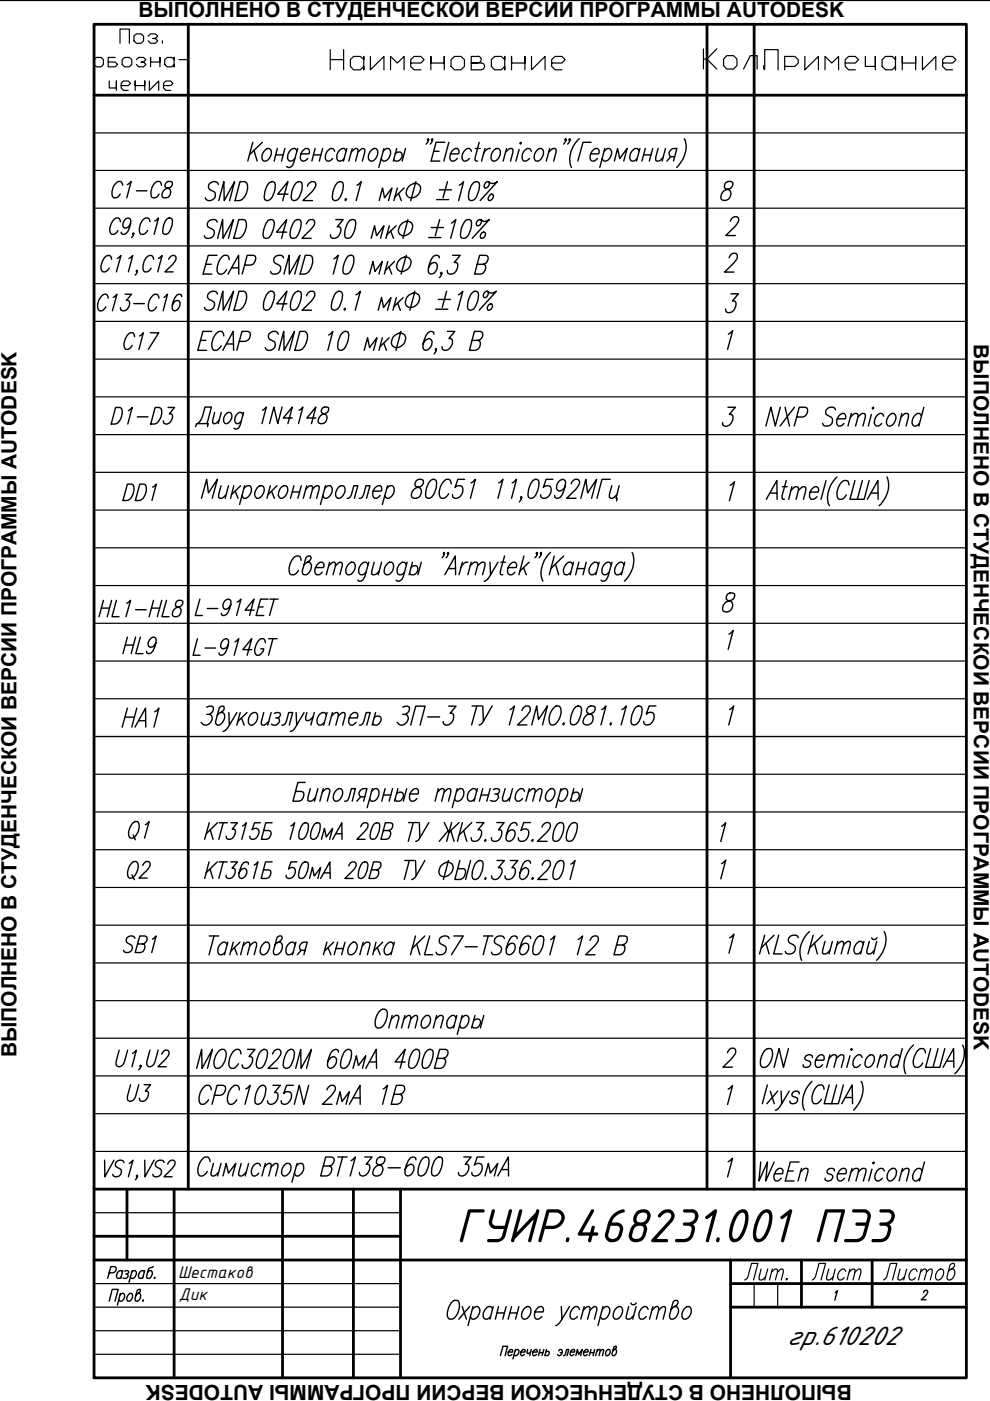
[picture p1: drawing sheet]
<svg xmlns="http://www.w3.org/2000/svg" width="210mm" height="297mm" viewBox="0 0 210 297" stroke-linecap="round" stroke-linejoin="round" font-family="sans-serif">
<!-- layer: 0 -->
<path d="M0 .1h209.9M39.9 7v31M149.9 7v31M159.9 7v31M19.9 292.1h.1" fill="none" stroke="#000" stroke-width=".25"/>
<g fill="none" stroke="#000" stroke-width=".59">
<path d="M19.9 5.2h185v286.9h-185zM39.9 5.2v246.9M149.9 5.2v246.9M159.9 5.2v246.9M19.9 20.2h185M19.9 252.1h185M26.9 252.1v15.1M36.9 252.1v40M59.9 252.1v40M74.9 252.1v40M84.9 252.1v40M19.9 267.2h185"/>
<path d="M19.9 262.1h65M154.9 267.2v24.9M154.9 277.1h50M154.9 272.1h50M169.9 267.2v9.9M184.9 267.2v9.9"/>
</g>
<!-- layer: Title -->
<g fill="none" stroke="#000" stroke-width=".25">
<path d="M19.9 12.6l.5-.4h1l.5 .4v1.1l-.5 .5h-1l-.5-.5zM23.2 17.2v1.5h1.5v-1.5v2M24.4 12.2h-1.5v2h1.5l.5-.5-.5-.5h-1.5M25.4 9.2v-3h2v3M25.7 18.1h1.5l.5-.4-.5-.5h-1l-.5 .5v1l.5 .5h1M25.9 12.6l.5-.4h1l.5 .4v1.1l-.5 .5h-1l-.5-.5zM28.4 7.6l.5-.4h1l.5 .4v1.1l-.5 .5h-1l-.5-.5zM28.7 19.2v-2v.9h2v-.9v2M28.9 12.6l.5-.4h1l.5 .4-.5 .6h-.5h.5l.5 .5-.5 .5h-1l-.5-.5M31.4 7.6l.5-.4h1l.5 .4-.5 .6h-.5h.5l.5 .5-.5 .5h-1l-.5-.5M31.7 17.2v2l2-2v2M31.9 14.2v-2v1h2v-1v2"/>
<path d="M34.4 8.7v.5M34.7 18.1h1.5l.5-.4-.5-.5h-1l-.5 .5v1l.5 .5h1M34.9 12.6l.5-.4h1l.5 .4v-.4v2v-.5l-.5 .5h-1l-.5-.5zM37.9 12.6h2M19.9 28.2h185M19.9 36.1h185M19.9 44.1h185M19.9 52.1h185M19.9 60.1h185M19.9 68.1h185M19.9 76.1h185M19.9 84.1h185"/>
<path d="M19.9 92.1h185M19.9 100.1h185M19.9 108.1h185M19.9 116.1h185M19.9 124.1h185M19.9 132.2h185M19.9 140.2h185M19.9 148.2h185M204.9 156.2h-185h185M19.9 164.2h185M19.9 172.2h185M19.9 180.2h185"/>
<path d="M19.9 188.2h185M19.9 196.2h185M19.9 204.2h185M19.9 212.2h185M19.9 220.1h185M19.9 228.1h185M19.9 236.1h185M19.9 257.1h65M19.9 244.1h185M19.9 272.1h65M19.9 277.1h65M159.9 272.1v5"/>
<path d="M164.9 272.1v5M19.9 282.1h65M19.9 287.1h65"/>
</g>
<g fill="none" stroke="#000" stroke-width=".3">
<path d="M46.3 39.1a1.1 1.1 0 0 0-1.4-.5 1.1 1.1 0 0 0-.6 1.4l1 .6a1.14 1.14 0 0 1-.1 1.8 1.14 1.14 0 0 1-1.7-.5M50.9 38.5h1a1.26 1.26 0 0 1 .6 1.5 2.4 2.4 0 0 1-2.7 2.5zM53.6 30.2l-1.1 3.9M53.8 31.9l.7 2.2M55.6 30.2l-2.7 2.6M56.3 31.7l.4-.2h.4a1.64 1.64 0 0 1-.7 2.6h-.4a1.58 1.58 0 0 1 .3-2.4zM57.1 38.7l.5-.2 .7 .2a4 4 0 0 1-1 3.6l-.5 .2-.7-.2a4.4 4.4 0 0 1 1-3.6zM58.5 32.8h1.5M58.8 31.5l-.7 2.6M60.4 31.5l-.7 2.6M62.8 38.7l.5-.2 .7 .2a4 4 0 0 1-1 3.6l-.5 .2-.7-.2a4.4 4.4 0 0 1 1-3.6zM62.9 32.1l-.4-.6a1.71 1.71 0 0 0-1.3 2.5l.2 .1h.4l.7-.5"/>
<path d="M63.1 31.5l-.8 3a1.15 1.15 0 0 1-1.3 1l-.2-.2M63.8 32.6h1.7a.71 .71 0 0 0-.1-.9 .71 .71 0 0 0-.9 0 1.85 1.85 0 0 0-.6 2.3l.2 .1h.4l.8-.5M65.2 39.5a1.09 1.09 0 0 1 1.6-.8 1.11 1.11 0 0 1-.2 1.3l-2.4 2.5h2.1M66.5 32.8h1.5M66.8 31.5l-.7 2.6M68.4 31.5l-.7 2.6M71 32.1l-.5-.6a1.71 1.71 0 0 0-1.3 2.5l.2 .1h.4l.7-.5M71.5 38.7l.5-.2 .7 .2a4.4 4.4 0 0 1-1 3.6l-.5 .2-.6-.2a4.4 4.4 0 0 1 .9-3.6zM73.4 32.1l-.4-.6a1.6 1.6 0 0 0-1.4 1 1.6 1.6 0 0 0 .2 1.6h.5l.7-.5M73.5 31.5l-.7 2.6M74.5 32.2l.9-.7h.3l.2 .2v.5l-.5 1.9M74.7 31.5l-.7 2.6"/>
<path d="M75.7 39.3l.9-.8-1.1 4M75.9 32.2l.9-.7 .5 .2v.5l-.5 1.9M78.9 31.7l.3-.2h.5a1.64 1.64 0 0 1-.7 2.6h-.5a1.58 1.58 0 0 1 .4-2.4zM81.2 32.1l.8-.6h.4a1.64 1.64 0 0 1-.7 2.6h-.5l-.4-.5M81.4 31.5l-1.1 4M83.8 32.6a.8 .8 0 0 1 1.1-.4 .8 .8 0 0 1 .3 1.2 .95 .95 0 0 1-.7 .7 .95 .95 0 0 1-1-.3M84.1 31.5l-.7 2.6M84.2 39.9l-.7 2.6M85.7 39.9l-2 1.9M86 31.5l-.7 2.6M87 39.3a1.27 1.27 0 0 1 1.3-.4 1.27 1.27 0 0 1 .9 1.1 1.94 1.94 0 0 1-2.6 1.8l-.2-.2a1.6 1.6 0 0 1 .6-2.3zM88.2 38.5l-1.1 4"/>
<path d="M90.9 29.6l-.2 .2-.1-.2 .2-.2a1 1 0 0 1-.5 1.2M91.7 29.6l-.1 .2-.1-.2 .2-.2a1.05 1.05 0 0 1-.5 1.2M91.9 32.1h1.2M94.3 30.2h-1.8l-1.1 3.9h1.9M94.9 38.5l-1 3.4M95.2 30.2l-1.1 3.9M95.5 32.6h1.7a.71 .71 0 0 0 0-.9 .71 .71 0 0 0-1 0 1.85 1.85 0 0 0-.6 2.3l.2 .1h.4l.8-.5M97.4 39.3l.9-.8-1.1 4M99.9 32.1l-.4-.6a1.71 1.71 0 0 0-1.3 2.5l.2 .1h.4l.7-.5M100.4 38.7l.5-.2 .7 .2a4.4 4.4 0 0 1-1 3.6l-.5 .2-.7-.2a4 4 0 0 1 1-3.6zM100.8 31.5h1M101.6 30.2l-.8 3.2-.1 .6 .6 .1"/>
<path d="M102.8 31.5l-.7 2.6M103.6 38.5a.89 .89 0 0 1-.8 1.4 .85 .85 0 0 1 .2-1.2 .85 .85 0 0 1 1.2 .2h.4l.9-.4-3.7 4M104 31.5a1.56 1.56 0 0 0-1.5 1.1M104.9 31.7l.3-.2h.5a1.64 1.64 0 0 1-.8 2.6h-.4a1.1 1.1 0 0 1-.3-1.5zM107.2 32.2l.9-.7h.4l.3 .2v.5l-.6 1.9M107.4 31.5l-.7 2.6M110.1 31.7l-.7 2.4M110.3 30.3l.1-.1 .1 .1-.1 .3zM112.6 32.1l-.4-.6a1.63 1.63 0 0 0-1.1 2.6h.4l.8-.5M114 31.7l.4-.2h.4a1.64 1.64 0 0 1-.7 2.6h-.4a1.1 1.1 0 0 1-.3-1.5zM116.3 32.2l1-.7h.4l.2 .2v.5l-.5 1.9M116.5 31.5l-.7 2.6"/>
<path d="M120.1 29.6l-.3 .2v-.2l.1-.2a1.05 1.05 0 0 1-.4 1.2M120.9 29.6l-.2 .2-.1-.2 .2-.2a1.19 1.19 0 0 1-.4 1.2M122.8 29.4a5.6 5.6 0 0 0-1.6 6.1M125.2 32.6h1.7a.71 .71 0 0 0 .1-.8 .71 .71 0 0 0-.8-.3 1.88 1.88 0 0 0-.9 2.5l.2 .1h.4l.8-.5M125.3 30.2h-1.7l-1.1 3.9M128.1 32.1l.7-.6h.4a1.64 1.64 0 0 1-.7 2.6h-.4l-.4-.5M128.2 31.5l-1 4M130.3 34.1l.6-2.6 .5 2.1 1.6-2.1-.8 2.6M135.5 32.1l-.4-.6a1.73 1.73 0 0 0-1.4 2.5l.2 .1h.5l.7-.5M135.7 31.5l-.7 2.6M136.4 32.8h1.6M136.8 31.5l-.7 2.6"/>
<path d="M138.4 31.5l-.7 2.6M139.5 31.5l-.5 1.9v.6l.2 .1h.5l.9-.7M141.1 31.5l-.7 2.6M142.2 33.2l-.8 .9M143 33.2h-.8a1 1 0 0 1-.3-1 1 1 0 0 1 .8-.7h.8l-.7 2.6M145.1 29.4a5.4 5.4 0 0 1-1.6 6.1M153.9 38.7a.87 .87 0 0 0-.1 1.3 1.28 1.28 0 0 1 1.2 1.5 1.28 1.28 0 0 1-1.7 1l-.3-.2a1.6 1.6 0 0 1 1.1-2.1 1.27 1.27 0 0 0 1.3-1.5l-.4-.2h-.6zM23.7 55l-.2-.7a.98 .98 0 0 0-1.6 .7 1.96 1.96 0 0 0-.1 2.6 1.29 1.29 0 0 0 1.4-.8M24.8 54.8l.9-.6-1 3.4M25.5 47l-.2-.6-.2-.2a1.7 1.7 0 0 0-1.6 1.3 1.74 1.74 0 0 0 .2 2.2 1.29 1.29 0 0 0 1.3-.8M27.3 54.8l.9-.6-1 3.4M27.7 47.4a1.04 1.04 0 0 1-1.5 .8 1.39 1.39 0 0 1 1.1-2l.3 .2a3.1 3.1 0 0 1-1.3 3.3l-.6-.2v-.3"/>
<path d="M28.4 49.5l-.2 .2-.1-.2 .2-.1a.87 .87 0 0 1-.4 1M29.1 57.5l-.1 .1-.1-.1 .1-.2a.9 .9 0 0 1-.3 1M31.8 47l-.2-.6-.2-.2a1.97 1.97 0 0 0-1.9 2.2 1.25 1.25 0 0 0 .4 1.3 1.3 1.3 0 0 0 1.4-.8M32.6 55l-.1-.4-.4-.4a1.97 1.97 0 0 0-1.8 2.1 1.25 1.25 0 0 0 .4 1.3 1.3 1.3 0 0 0 1.3-.8M32.8 46.8l.8-.6-.9 3.5M33.6 54.8l.8-.6-1 3.4M35.4 46.4l.5-.2 .5 .2a3.5 3.5 0 0 1-.8 3.1l-.4 .2-.6-.2a3.8 3.8 0 0 1 .8-3.1zM35.8 55v-.2a.83 .83 0 0 1 .7-.6 .83 .83 0 0 1 .8 .3 1.56 1.56 0 0 1-.6 1.5l-1.7 1.6h1.7M43.6 56h1.2M46 54.1h-1.8l-1.1 4h1.8M46.1 47.1l-.2-.4a1.18 1.18 0 0 0-1.4 0 1.18 1.18 0 0 0-.4 1.4l1 .5a1.13 1.13 0 0 1-.1 1.7 1.13 1.13 0 0 1-1.7-.3M46.1 50.5l1.1-3.9 .1 3.9 2.2-3.9-1.1 3.9"/>
<path d="M46.4 42.5l1.1-4v4l2.2-4-1 4M48.3 58.1l2.3-4v4M48.6 55.1l-.2-.8a1.17 1.17 0 0 0-1.8 .8 3 3 0 0 0-.3 2.8 1.17 1.17 0 0 0 1.7-.7M49.1 56.8h1.5M50.6 46.6h1a1.21 1.21 0 0 1 .6 1.5 2.97 2.97 0 0 1-1.6 2.4h-1zM51.9 56.2h1.2a1.43 1.43 0 0 0 1-1.9l-.4-.2h-1.3l-1 4M56.9 46.7l.5-.1 .6 .1a4.2 4.2 0 0 1-.9 3.7l-.5 .1-.7-.1a4.2 4.2 0 0 1 1-3.7zM60.1 54.7a1.09 1.09 0 0 0-1-.7 1.09 1.09 0 0 0-1 .7 .89 .89 0 0 0 .3 1.1l.7 .4a1.13 1.13 0 0 1-.1 1.7 1.13 1.13 0 0 1-1.6-.3M60.2 58.1l1.1-4v4l2.3-4-1.1 4M60.8 49.2h-2.2l2.2-2.6-1.1 3.9M61 41.2h-2.1l2.1-2.7-1.1 4M62.6 46.7l.5-.1 .6 .1a4.2 4.2 0 0 1-.9 3.7l-.5 .1-.7-.1a4.2 4.2 0 0 1 1-3.7z"/>
<path d="M64.7 54.1h1a1.21 1.21 0 0 1 .6 1.6 2.97 2.97 0 0 1-1.7 2.4h-1zM64.9 47.5l.1-.2a.91 .91 0 0 1 .7-.7 .91 .91 0 0 1 1 .3 1.64 1.64 0 0 1-.8 1.7l-1.9 1.9h2M70.8 54.9l.9-.8-1 4M71.2 46.6h1.6l-1.3 1.5 .7 .1a1.59 1.59 0 0 1-.3 1.7 1.59 1.59 0 0 1-1.7 .5l-.1-.6M73.2 42.3l.1-.2 .1 .2-.2 .2zM73.8 54.3l.5-.2 .6 .2a4.1 4.1 0 0 1-.9 3.6l-.5 .2-.7-.2a4.5 4.5 0 0 1 1-3.6zM74.2 46.7l.4-.1 .7 .1a4.5 4.5 0 0 1-1 3.7l-.5 .1-.6-.1a4.1 4.1 0 0 1 1-3.7zM78.4 58.1l.7-2.7 .4 2.2 1.6-2.2-.8 2.7M78.7 50.5l.7-2.6 .4 2.1 1.6-2.1-.7 2.6M80.4 42.5l.7-2.6 .4 2 1.6-2-.7 2.6M82.2 55.4l-.7 2.7M82.5 56.6l.6 1.5"/>
<path d="M82.5 47.9l-.7 2.6M82.8 49l.6 1.5M83.7 55.4l-2 1.9M84 47.9l-2 1.9M84.5 41l.6 1.5M84.5 55.3a1.47 1.47 0 0 1 2.6 0 1.88 1.88 0 0 1-2.6 2l-.2-.1a1.47 1.47 0 0 1 .2-1.9zM85.3 47.3a1.25 1.25 0 0 1 1.4-.4 1.25 1.25 0 0 1 .8 1.2 1.88 1.88 0 0 1-2.6 1.7l-.2-.2a1.69 1.69 0 0 1 .6-2.3zM86.1 54.1l-1.1 4M86.5 46.6l-1.1 3.9M90.9 50.4h2.6M91.4 48.2h2.6M92.6 42.3h2.5"/>
<path d="M93.1 54.7v-.4l-.4-.2-.8 .2a5.2 5.2 0 0 0-1.1 3.3l.2 .3a1.23 1.23 0 0 0 1.7-1.1l-.2-1a.94 .94 0 0 0-1.4 .4l-.3 .6M93.1 40.2h2.6M93.2 46.6l-.9 3.4M93.7 57.9l-.2 .2-.1-.2 .2-.2a.96 .96 0 0 1-.5 1.2M95.7 47.3l.9-.7-1.1 3.9M96 54.1h1.6l-1.3 1.6h.4l.2 .1a1.57 1.57 0 0 1-.2 1.7 1.57 1.57 0 0 1-1.7 .4l-.2-.6M98.7 46.7l.5-.1 .7 .1a4.1 4.1 0 0 1-1 3.7l-.5 .1-.7-.1a4.5 4.5 0 0 1 1-3.7zM101.2 56h1.3l.4 .2a1.44 1.44 0 0 1-1 1.9h-1.3l1.1-4h1.3a.72 .72 0 0 1 .4 1.2l-.2 .4-.7 .3M101.9 46.6a.89 .89 0 0 1-.8 1.3 .85 .85 0 0 1 0-.9 .85 .85 0 0 1 .8-.4 1.19 1.19 0 0 0 1.9 0l-3.7 3.9M102.2 49.4l.6-.2a.85 .85 0 0 1 0 .9 .85 .85 0 0 1-.8 .4l-.2-.3zM103.8 41.4l.6-.2a.89 .89 0 0 1-.7 1.3l-.2-.4zM154.6 54.6v-.1a1.03 1.03 0 0 1 1.6-.6 1.16 1.16 0 0 1-.2 1.3l-2.4 2.5h2"/>
<path d="M154.9 46.9v-.2a1.09 1.09 0 0 1 1.6-.6 1.1 1.1 0 0 1-.2 1.4l-2.4 2.4h2M42.5 72.2h1.1M44.9 70.3h-1.9l-1 4h1.8M46.1 62.3a1.08 1.08 0 0 0-1.4-.4 1.08 1.08 0 0 0-.5 1.4l.9 .6a1.12 1.12 0 0 1-.1 1.7 1.12 1.12 0 0 1-1.7-.4M46.2 65.8l1-4 .1 4 2.2-4-1 4M47.2 74.3l2.2-4 .1 4M47.5 71.2l-.3-.7a.97 .97 0 0 0-1.5 .4 3.1 3.1 0 0 0-.6 3.2 .97 .97 0 0 0 1.6-.4l.2-.4M48 72.9h1.4M50.7 61.8h1a1.26 1.26 0 0 1 .6 1.5 2.4 2.4 0 0 1-2.7 2.5zM50.7 72.4h1.3a1.37 1.37 0 0 0 1-1.9l-.4-.2h-1.3l-1.1 4M56.9 62l.5-.2 .7 .2a4.4 4.4 0 0 1-1 3.6l-.5 .2-.6-.2a4 4 0 0 1 .9-3.6zM59 70.9a1.1 1.1 0 0 0-1.4-.5 1.1 1.1 0 0 0-.6 1.4l1 .6a1.14 1.14 0 0 1-.1 1.7 1.14 1.14 0 0 1-1.7-.4"/>
<path d="M59.1 74.3l1.1-4v4l2.2-4-1 4M60.8 64.4h-2.1l2.1-2.6-1 4M62.7 62l.4-.2 .7 .2a4.4 4.4 0 0 1-1 3.6l-.5 .2-.6-.2a4 4 0 0 1 1-3.6zM63.6 70.3h1a1.26 1.26 0 0 1 .6 1.5 3 3 0 0 1-1.7 2.5h-1zM65 62.7a1.09 1.09 0 0 1 1.6-.7 1.11 1.11 0 0 1-.2 1.3l-2.3 2.5h1.9M69.7 71l.9-.7-1.1 4M71.3 62l.5-.2 .7 .2a4 4 0 0 1-1 3.6l-.5 .2-.6-.2a4.4 4.4 0 0 1 .9-3.6zM72.7 70.5l.5-.2 .6 .2a4.4 4.4 0 0 1-.9 3.6l-.6 .2-.6-.2a4 4 0 0 1 1-3.6zM72.9 65.6l.3-.2v.2l-.2 .2zM75.5 62.5l.9-.7-1.1 4M77.2 74.3l.7-2.7 .5 2.1 1.5-2.1-.7 2.7M80.2 65.8l.7-2.7 .4 2.1 1.6-2.1-.7 2.7"/>
<path d="M81.1 71.6l-.8 2.7M81.4 72.8l.6 1.5M82.5 71.6l-1.9 1.9M83.4 71.4a1.6 1.6 0 0 1 2.4-.4 1.85 1.85 0 0 1-.3 2.1 1.85 1.85 0 0 1-2.1 .4l-.2-.2a1.64 1.64 0 0 1 .2-1.9zM84 63.1l-.7 2.7M84.3 64.2l.6 1.6M85 70.3l-1.1 4M85.5 63.1l-2 1.9M86.4 62.9a1.6 1.6 0 0 1 2.4-.4 1.87 1.87 0 0 1-.4 2 1.87 1.87 0 0 1-2 .5l-.3-.2a1.64 1.64 0 0 1 .3-1.9zM88 61.8l-1.1 4M92 70.9l-.1-.4-.6-.2a3 3 0 0 0-1.6 2.6v.8l.1 .4 .4 .2a1.59 1.59 0 0 0 1.2-2.3l-.4-.2a1.61 1.61 0 0 0-1.3 1.1M92.4 65.6h2.6"/>
<path d="M92.5 74.1l-.1 .2-.1-.2 .2-.2a1.05 1.05 0 0 1-.5 1.1M92.9 63.5h2.6M94.7 61.8l-.9 3.4M94.9 70.3h1.5l-1.2 1.5h.4l.2 .2a1.78 1.78 0 0 1-1.6 2.3l-.3-.2-.2-.6M97.2 62.5l.9-.7-1.1 4M100.1 72.2h1.2l.4 .2a1.37 1.37 0 0 1-.9 1.9h-1.3l1.1-4h1.3a1.02 1.02 0 0 1 .4 1.1 1.02 1.02 0 0 1-1 .8M100.2 62l.5-.2 .6 .2a4.4 4.4 0 0 1-.9 3.6l-.5 .2-.7-.2a4.4 4.4 0 0 1 1-3.6zM103.4 61.8a.89 .89 0 0 1-.8 1.3 .89 .89 0 0 1 .8-1.3 1.25 1.25 0 0 0 1.8 0l-3.6 4M103.6 64.6l.7-.2a.89 .89 0 0 1-.8 1.4l-.2-.4zM154.4 70.9l1-.8-1.1 4M155 62.3h1.5l-1.2 1.5 .7 .2a1.59 1.59 0 0 1-.4 1.7 1.59 1.59 0 0 1-1.6 .4l-.2-.6M41.5 90.5l.2-.7h2.5l-.2 .7"/>
<path d="M41.9 89.8a5 5 0 0 0 1.6-3.5h1.3l-.9 3.5M45.5 87.4l-.4 2.2 .5 .2 .8-.7M46.9 87.4l-.6 2.4M47.8 88l.6-.6h.4a1.43 1.43 0 0 1 .2 1.5 1.43 1.43 0 0 1-1.2 .9 1.2 1.2 0 0 1 0-1.8zM51.5 88l-.4-.6a1.43 1.43 0 0 0-1.2 .9 1.43 1.43 0 0 0 .3 1.5h.3l.6-.5M51.6 87.4l-.7 2.7a1 1 0 0 1-1.1 .9l-.2-.2M55.7 87l.8-.7-1 3.5M59.8 86.3l-.9 3.5-.8-3.5-1 3.5M62 88.6h-1.9l1.9-2.3-1 3.5M63.4 87l.8-.7-.9 3.5M67 88.6h-1.9l1.9-2.3-1 3.5M68.4 86.5a.72 .72 0 0 0 0 1.1 1.09 1.09 0 0 1 .8 1.6 1.09 1.09 0 0 1-1.7 .3 1.71 1.71 0 0 1 1.6-1.9 .99 .99 0 0 0 .6-1.1l-.4-.2z"/>
<path d="M154.3 86.3h1.6l-1.3 1.6h.5l.2 .2a1.78 1.78 0 0 1-1.6 2.3l-.5-.4v-.4M42.7 105.6l1.1-4 .4 2.9 1.9-2.9-1.1 4M46.9 103l-.5 1.9v.5l.2 .2h.4l.9-.7M48.4 103l-.6 2.6M49.6 103l-.7 2.6M49.9 104.1l.6 1.5M51 103l-1.9 1.9M51.7 103.5l.8-.5h.4a1.64 1.64 0 0 1-.7 2.6h-.5l-.4-.5M51.9 103l-1.1 4M54.4 103.5l.8-.5h.4a1.64 1.64 0 0 1-.7 2.6h-.5a1.13 1.13 0 0 1-.3-1.5zM57.3 103l-.7 2.6M57.6 104.1l.6 1.5"/>
<path d="M58.7 103l-1.9 1.9M59.4 103.5l.8-.5h.4a1.64 1.64 0 0 1-.7 2.6h-.5a1.13 1.13 0 0 1-.3-1.5zM61.9 104.3h1.6M62.3 103l-.7 2.6M63.8 118.8l-.2-.7a1.26 1.26 0 0 0-1.8 .7 2.32 2.32 0 0 0 0 3.1 1.41 1.41 0 0 0 1.5-1M63.9 103l-.7 2.6M64.8 103.7l.9-.7 .6 .2v.5l-.6 1.9M65 103l-.7 2.6M65.2 119.2h.4a1.13 1.13 0 0 1 .3 1.5 1.19 1.19 0 0 1-1.7 1l-.1-.6 .8-2.8a.67 .67 0 0 1 1-.2 1.35 1.35 0 0 1-1 1.3l-.5 .4M66.3 103.7l.8-.7 .6 .2-.6 2.4M68.9 103.5l.7-.5h.4a1.64 1.64 0 0 1-.7 2.6h-.4l-.4-.5M69 103l-1.1 4"/>
<path d="M69.7 120l.9-.8h.3l.2 .2v.6l-.5 1.9M69.9 119.2l-.7 2.7M71.1 120l1-.8 .5 .2v.6l-.5 1.9M71.6 103.5l.7-.5h.4a1.64 1.64 0 0 1-.7 2.6h-.4a1.13 1.13 0 0 1-.3-1.5zM73.6 105.6l.6-.2 .3-.5 .5-1.9h.9l-.8 2.6M73.7 119.8l.8-.6h.4a1.64 1.64 0 0 1-.7 2.7h-.5a1.1 1.1 0 0 1-.3-1.6zM76.2 105.6l.6-.2 .3-.5 .5-1.9h.8l-.7 2.6M78 119.8l-.4-.6a1.71 1.71 0 0 0-1.4 2.5l.3 .2h.4l.7-.6M78.2 119.2l-.9 3a1.15 1.15 0 0 1-1.2 1l-.2-.2M79.1 104.1h1.8a.89 .89 0 0 0-.3-1.1 1.6 1.6 0 0 0-1.4 1 1.6 1.6 0 0 0 .3 1.6h.4l.7-.5M79.3 119.2l-.5 2.5 .7 .2 .9-.8M80.9 119.2l-.7 2.7"/>
<path d="M82 103.5l.7-.5h.4a1.6 1.6 0 0 1 .3 1.7 1.6 1.6 0 0 1-1.4 .9l-.4-.5M82.2 103l-1.1 4M82.3 119.4l.3-.2h.4a1.6 1.6 0 0 1 .3 1.7 1.6 1.6 0 0 1-1.4 1 1.1 1.1 0 0 1-.3-1.6zM86.1 119.8l-.4-.6a1.63 1.63 0 0 0-1.1 2.7h.4l.8-.6M86.3 119.2l-.8 3a1.22 1.22 0 0 1-1.3 1l-.2-.2M87.5 119.2l-.8 2.7M88.3 101.8a.83 .83 0 0 0 0 1.4 1.28 1.28 0 0 1 1 1.5 1.28 1.28 0 0 1-1.6 .9l-.4-.2a1.6 1.6 0 0 1 1.2-2 1.22 1.22 0 0 0 1.2-1.6l-.3-.2h-.6zM89.3 119.2l-.7 2.7M91.3 101.8l.5-.2 .7 .2a4 4 0 0 1-1 3.6l-.5 .2-.7-.2a4.4 4.4 0 0 1 1-3.6zM94.2 117.3l-.1 .2-.1-.2 .1-.2a1.05 1.05 0 0 1-.4 1.2M95.1 117.3l-.2 .2-.1-.2 .2-.2a1.19 1.19 0 0 1-.4 1.2M95.7 102.6l-.2-.8a.97 .97 0 0 0-1.6 .4 3.1 3.1 0 0 0-.6 3.2 .97 .97 0 0 0 1.6-.3l.2-.4"/>
<path d="M98 119.2l-.7 2.7M98.5 101.6h-1.4l-.6 1.8a.97 .97 0 0 1 1.6 .1 1.73 1.73 0 0 1-1.7 2.1l-.3-.2-.2-.5M99.2 119.2a1.56 1.56 0 0 0-1.5 1.1M99.7 120l.9-.8h.4l.3 .2v.6l-.5 1.9M99.9 102.4l.9-.8-1.1 4M99.9 119.2l-.7 2.7M101.3 120l.9-.8h.4l.2 .2v.6l-.5 1.9M103.9 119.2l.1 2.7 1.6-2.7M105.7 102.4l.9-.8-1 4M106.2 119.2h1M107 117.9l-.9 3.2v.6l.5 .2M108.6 102.4l.9-.8-1 4"/>
<path d="M110.6 105.4l-.2 .2v-.2l.1-.1a1.05 1.05 0 0 1-.4 1.1M111.1 117.9l-1.1 4M112.2 119.2l-2 1.9M113 101.8l.5-.2 .7 .2a4.4 4.4 0 0 1-1 3.6l-.5 .2-.6-.2a4.4 4.4 0 0 1 .9-3.6zM114 117.3l-.2 .2-.1-.2 .2-.2a1 1 0 0 1-.5 1.2M114.8 117.3l-.2 .2v-.2l.1-.2a1.05 1.05 0 0 1-.4 1.2M116.7 117.1a5.8 5.8 0 0 0-1.8 5.7l.2 .4M117.2 101.6h-1.4l-.6 1.8a.97 .97 0 0 1 1.6 .1 1.73 1.73 0 0 1-1.7 2.1l-.3-.2-.2-.5M117.5 117.9l-1 4M117.8 119.6l.6 2.3M119.5 117.9l-2.7 2.7M119.8 103a1.52 1.52 0 0 1-1.2 1.1l-.4-.2a1.57 1.57 0 0 1 1.2-2.3l.4 .2a4 4 0 0 1-1 3.6l-.8 .2-.4-.2v-.3"/>
<path d="M121.1 102.6l.1-.2a1.05 1.05 0 0 1 1.5-.6 .96 .96 0 0 1-.2 1.4l-2.4 2.4h2M121.5 119.8l-.5-.6a1.78 1.78 0 0 0-1.4 2.5l.7 .2 .7-.6M121.6 119.2l-.7 2.7M122.7 119.2l-.7 2.7M123.1 105.6l1.1-4 .4 2.9 1.9-2.9-1.1 4M124.3 119.2l-.7 2.7M126.9 119.8l-.5-.6a1.73 1.73 0 0 0-1.3 2.5l.2 .2h.4l.7-.6M127 119.2l-.7 2.7M129.4 101.6h-1.8l-1 4M129.6 119.8l-.4-.6a1.71 1.71 0 0 0-1.4 2.5l.2 .2h.4l.8-.6M129.7 103l-.5 1.9v.5l.3 .2h.4l.9-.7M129.8 119.2l-.9 3a1.15 1.15 0 0 1-1.2 1l-.3-.2"/>
<path d="M131.3 103l-.7 2.6h.3l-.2 .6M132.3 119.8l-.4-.6a1.73 1.73 0 0 0-1.4 2.5l.2 .2h.4l.8-.6M132.5 119.2l-.8 2.7M134 117.1a5.6 5.6 0 0 1-1.6 6.1M154.8 102.9l.9-.8-1.1 4.1M162.5 105.9l2.2-4 .1 4M163.3 104.5h1.4M165.9 103.2h1M166.7 101.9l-.9 3.2v.6l.5 .2M167.7 104l.9-.8h.4l.3 .2v.6l-.5 1.9M167.9 103.2l-.7 2.7M169.3 104l.9-.8h.4l.3 .2v.6l-.6 1.9"/>
<path d="M171.7 104.3h1.8a.71 .71 0 0 0-.1-.9 .71 .71 0 0 0-1 0 1.85 1.85 0 0 0-.6 2.3l.2 .2h.5l.7-.6M175.1 101.9l-1 4M177.5 101.1a6 6 0 0 0-1.9 5.7l.3 .4M180 102.8l-.2-.7a1.17 1.17 0 0 0-1.8 .7 2.32 2.32 0 0 0-.1 3.1 1.41 1.41 0 0 0 1.6-1M181.3 101.9l-1.1 4h3l1.1-4M182.8 101.9l-1 4M183.9 105.9l2.2-4 .1 4M184.7 104.5h1.4M188 101.1a5.4 5.4 0 0 1-1.6 6.1M66.9 120.3h1.7a.71 .71 0 0 0 0-.8 .71 .71 0 0 0-.7-.3 1.95 1.95 0 0 0-1 2.5l.7 .2 .7-.6M87.2 120.3a.76 .76 0 0 1 .8-.4 .76 .76 0 0 1 .6 .8 1.08 1.08 0 0 1-1.6 1l-.2-.2M94.3 121.9l2.2-4 .1 4"/>
<path d="M95.1 120.6h1.4M104 121.9a1.87 1.87 0 0 1-1.3 1.3M107.7 120.3h1.7a.71 .71 0 0 0 .1-.8 .71 .71 0 0 0-.7-.3 1.95 1.95 0 0 0-1 2.5l.7 .2 .7-.6M111 120.3l.6 1.6M122.4 120.6h1.6M154.3 125.9a.87 .87 0 0 0-.1 1.3 1.28 1.28 0 0 1 1.1 1.6 1.28 1.28 0 0 1-1.6 .9l-.4-.2a1.53 1.53 0 0 1 1.2-2 1.27 1.27 0 0 0 1.2-1.6l-.3-.2h-.6zM154.6 134.4l.8-.7-1 4M43.8 149.9l1.1-.2a.81 .81 0 0 1 0 1.4l-.5 .4a.99 .99 0 0 1 .3 1.6 1.16 1.16 0 0 1-2.1 0M43.8 151.5h.6M46.8 151.1h.4a1.64 1.64 0 0 1-.7 2.6h-.4l-.4-.3 .8-3.3 .5-.4h.4l.1 .2a1.18 1.18 0 0 1-1.1 1.3l-.3 .4M48.5 151.1l.1 2.6 1.6-2.6M48.6 153.7a1.77 1.77 0 0 1-1.3 1.4"/>
<path d="M50.9 151.1l-.7 2.6M51.2 152.2l.6 1.5M52.4 151.1l-2 1.9M53 151.6l.8-.5h.4a1.63 1.63 0 0 1-1.1 2.6 1.39 1.39 0 0 1-.1-2.1zM55.9 151.1l-.5 1.9v.5l.2 .2h.4l1-.7M57.5 151.1l-.7 2.6M58.2 151.2l.4-.1 .8 .1a.8 .8 0 0 1-.9 1M58.9 152.2l.3 .4a1.04 1.04 0 0 1-.5 1 1.04 1.04 0 0 1-1.2-.1M59.8 153.7l.6-.2 .3-.5 .5-1.9h.9l-.8 2.6M62.8 151.1l.1 2.6 1.6-2.6M62.9 153.7a1.64 1.64 0 0 1-1.3 1.4M65.1 151.1l-.3 .9v.6l.2 .2 .8-.2 .6-.6"/>
<path d="M66.6 151.1l-.7 2.6M69.2 151.6l-.4-.5a1.6 1.6 0 0 0-1.4 .9 1.6 1.6 0 0 0 .2 1.7h.5l.7-.6M69.3 151.1l-.7 2.6M70.3 151.8l.9-.7 .5 .1v.6l-.5 1.9M70.5 151.1l-.7 2.6M71.7 151.8l.9-.7 .6 .1v.6l-.6 1.9M74 152.2h1.8a.74 .74 0 0 0 0-.8 .74 .74 0 0 0-.7-.3 1.85 1.85 0 0 0-1 2.4l.2 .2h.5l.7-.6M76.2 153.7l.6-.2 .3-.5 .5-1.9h.9l-.7 2.6M79.3 152.2a.83 .83 0 0 1 1.5 0 1.29 1.29 0 0 1-1.5 1.5l-.3-.3M79.6 151.1l-.7 2.6M85.4 149.9l.6-.2h.4l.4 .2a1.29 1.29 0 0 1-.8 1.6 1.14 1.14 0 0 1 .6 1 1.14 1.14 0 0 1-.8 1 1.04 1.04 0 0 1-1.6-.4M85.4 151.5h.6"/>
<path d="M87.1 153.7l1-4h2l-1 4M90.7 152h2.5M95.1 149.7h1.6l-1.3 1.5h.5a1.6 1.6 0 0 1 .1 1.7 1.6 1.6 0 0 1-1.5 .8l-.4-.2-.1-.5M154.7 150.4l.9-.7-1.1 4M64.7 165.9h-1.5l-1.1 4h1.3a1.37 1.37 0 0 0 .9-1.9l-.4-.2h-1.2M65.8 167.2l-.5 1.9v.6l.7 .2 .8-.8M67.4 167.2l-.7 2.7M68.3 168l.9-.8h.4l.3 .2v.4l-.5 2.1M68.5 167.2l-.7 2.7M71.1 167.8l.7-.6h.4a1.64 1.64 0 0 1-.7 2.7h-.4a1.1 1.1 0 0 1-.3-1.6zM73.1 169.9l.6-.2 .8-2.5h.9l-.7 2.7M76.5 168.9l-.9 1"/>
<path d="M77.3 168.9h-.8a.97 .97 0 0 1-.4-1 .97 .97 0 0 1 .9-.7h.8l-.7 2.7M78.8 167.8l.7-.6h.4a1.6 1.6 0 0 1 .3 1.7 1.6 1.6 0 0 1-1.4 1l-.4-.6M79 167.2l-1.1 4M81.3 168.6h1.6M81.7 167.2l-.8 2.7M83.2 167.2l-.7 2.7M84.1 168.3a.79 .79 0 0 1 .9-.3 .79 .79 0 0 1 .6 .7 1.12 1.12 0 0 1-1.7 1l-.1-.2M84.4 167.2l-.7 2.7M86.2 167.2l-.7 2.7M86.9 168.3h1.7a.89 .89 0 0 0-.2-1.1 1.6 1.6 0 0 0-1.4 1 1.6 1.6 0 0 0 .2 1.7h.5l.7-.6M92.8 168l.8-.8h.3l.3 .2-.6 2.5M92.9 167.2l-.7 2.7"/>
<path d="M94.1 168l1-.8h.3l.2 .2v.6l-.5 1.9M96.8 167.8l.7-.6h.5a1.63 1.63 0 0 1-1.2 2.7l-.4-.6M96.9 167.2l-1 4M101.1 167.8l-.4-.6a1.6 1.6 0 0 0-1.5 1 1.6 1.6 0 0 0 .3 1.7h.4l.8-.6M101.2 167.2l-.7 2.7M102 168.6h1.6M102.4 167.2l-.8 2.7M103.9 167.2l-.7 2.7M104.6 167.4l.5-.2h.4l.4 .2v.4l-.2 .4-.8 .1M105.4 168.3l.3 .4a1.05 1.05 0 0 1-.6 1.1 1.05 1.05 0 0 1-1.1-.1M107.1 167.2l-.5 1.9v.6l.6 .2 1-.8M108.7 167.2l-.8 2.7"/>
<path d="M111.2 167.8l-.4-.6a1.71 1.71 0 0 0-1.4 2.5l.2 .2h.5l.7-.6M112 168l.9-.8h.3l.3 .2v.6l-.6 1.9M112.2 167.2l-.7 2.7M113.5 168l.9-.8 .5 .2v.6l-.5 1.9M116.1 167.8l.7-.6h.4a1.64 1.64 0 0 1-.7 2.7h-.4a1.1 1.1 0 0 1-.3-1.6zM118.8 167.8l.7-.6h.4a1.64 1.64 0 0 1-.7 2.7h-.4l-.4-.6M119 167.2l-1.1 4M121.3 168.3a.8 .8 0 0 1 1.1-.3 .8 .8 0 0 1 .3 1.1 .95 .95 0 0 1-.7 .8 .95 .95 0 0 1-1-.4M121.7 167.2l-.8 2.7M123.5 167.2l-.7 2.7M153 175.2l.9-.8-1.1 4M153 183.1l.9-.7-1.1 3.9"/>
<path d="M154.7 198.8l.9-.7-1 4M162.1 198.3l-1.1 4M162.4 200l.7 2.3M164.1 198.3l-2.7 2.6M165.1 198.3l-1.1 4h1.8M169.2 198.8a1.09 1.09 0 0 0-1.4-.4 1.09 1.09 0 0 0-.5 1.4l1 .5a1.13 1.13 0 0 1-.1 1.8 1.13 1.13 0 0 1-1.7-.4M171.6 197.5a5.6 5.6 0 0 0-1.6 6.1M172.4 198.3l-1.1 4M172.7 200l.6 2.3M174.4 198.3l-2.7 2.6M174.9 199.6l-.5 2.5 .6 .2 1-.8M176.5 199.6l-.7 2.7"/>
<path d="M177.6 199.6l-.7 2.7M183.2 199.6l-.7 2.7M184.3 199.6l-.5 1.9v.6l.7 .2 .9-.8M184.8 198.8l.1 .2a.67 .67 0 0 0 1.1-.2M185.9 199.6l-.7 2.7M187.5 197.5a5.4 5.4 0 0 1-1.7 6.1M80.3 214.5a.95 .95 0 0 1 .9-.5 .95 .95 0 0 1 .9 .5 3.5 3.5 0 0 1-1.5 3.5h-.6a2.32 2.32 0 0 1 .1-3.1zM82.9 216.1l1-.8h.4l.2 .2 .1 .4-.6 2.1M83.1 215.3l-.7 2.7M85.6 216.1l1-.8h.3l.2 .2v.6l-.5 1.9M85.9 215.3l-.8 2.7M87.1 216.1l.9-.8h.3l.2 .2v.6l-.5 1.9"/>
<path d="M89.7 215.9l.7-.6h.4a1.6 1.6 0 0 1 .3 1.7 1.6 1.6 0 0 1-1.4 1 1.1 1.1 0 0 1-.3-1.6zM92.4 216.1l.9-.8h.4l.2 .2 .1 .4-.6 2.1M92.6 215.3l-.7 2.7M96.7 215.9l-.4-.6a1.6 1.6 0 0 0-1.4 1 1.6 1.6 0 0 0 .3 1.7h.4l.7-.6M96.9 215.3l-.8 2.7M97.8 215.9l.8-.6h.4a1.13 1.13 0 0 1 .3 1.5 1.19 1.19 0 0 1-1.7 1l-.1-.4M98 215.3l-1.1 4M100.4 216.4a.83 .83 0 0 1 1.5 0 1.18 1.18 0 0 1-.4 1.2 1.18 1.18 0 0 1-1.3 .2l-.1-.2M100.7 215.3l-.7 2.7M102.6 215.3l-.7 2.7M177.4 200.3l1-.7 .5 .2v.5l-.5 2M178.9 200.3l.8-.7h.3l.3 .2-.6 2.5"/>
<path d="M183 200.2l-.4-.6a1.78 1.78 0 0 0-1.4 2.5l.7 .2 .7-.6M25.3 222.7l-.7 2.5 .2 .8a1.04 1.04 0 0 0 1.6-.8l.7-2.5M28.1 223.3l.8-.6-.9 3.5M29.9 226l-.2 .2-.1-.2 .2-.2a.83 .83 0 0 1-.4 1M31.8 222.7l-.7 2.5 .2 .8a1.01 1.01 0 0 0 1.6-.8l.6-2.5M34.3 223.5l.1-.2a.74 .74 0 0 1 .7-.6 .74 .74 0 0 1 .8 .6l-.7 1.2-1.7 1.7h1.7M154.3 223.2v-.2a1.05 1.05 0 0 1 1.6-.6 1.11 1.11 0 0 1-.2 1.4l-2.4 2.5h2M154.4 230.9l.9-.7-1 4M162 222.9a1.07 1.07 0 0 1 1.6-.4 3.2 3.2 0 0 1-1.3 3.8h-.6a1.3 1.3 0 0 1-.5-1.5l.3-1zM162.7 230l-1.1 4M163.3 231.3l.9 2.7M164.9 231.3l-2.3 2.7"/>
<path d="M165.6 231.3l.1 2.7 1.6-2.7M165.7 234a1.87 1.87 0 0 1-1.3 1.4M167.2 222.3l-1.1 4-.9-4-1.1 4M169.5 231.9l-.1-.4a.89 .89 0 0 0-1-.1 .89 .89 0 0 0-.5 .9l1.2 .6a.95 .95 0 0 1-.4 1.1 .95 .95 0 0 1-1.2-.2v-.3M172.2 229.3a6 6 0 0 0-1.9 5.7l.3 .4M172.3 224.2l-.1-.4a.92 .92 0 0 0-1-.1 .92 .92 0 0 0-.5 .9l1.1 .6a.93 .93 0 0 1-.4 1 .93 .93 0 0 1-1.1-.1v-.4M172.9 224.8h1.8a.71 .71 0 0 0-.1-1 .71 .71 0 0 0-1 0 1.66 1.66 0 0 0-.4 2.5h.5l.7-.6M174.7 231l-.2-.8a1.26 1.26 0 0 0-1.8 .8 2.42 2.42 0 0 0-.1 3 1.42 1.42 0 0 0 1.6-.9M175.8 224.4l.9-.8h.4l.2 .2v.6l-.5 1.9M175.8 230l-1 4h3l1-4M176 223.6l-.7 2.7M177.3 224.4l1-.8h.4l.2 .2v.6l-.5 1.9"/>
<path d="M177.4 230l-1.1 4M178.5 234l2.2-4 .1 4M179.2 232.7h1.5M180.2 223.8l-.7 2.5M180.6 222.3l.1 .2-.2 .2-.1-.2zM182.6 229.3a5.4 5.4 0 0 1-1.6 6.1M182.8 224.2l-.4-.6a1.63 1.63 0 0 0-1.2 2.7h.5l.7-.6M184.2 223.8l.3-.2h.5a1.64 1.64 0 0 1-.8 2.7h-.4a1.1 1.1 0 0 1-.3-1.5zM186.5 224.4l.9-.8h.4l.2 .2v.6l-.5 1.9M186.7 223.6l-.7 2.7M190.8 224.2l-.4-.6a1.71 1.71 0 0 0-1.4 2.5l.2 .2h.5l.7-.6M191.3 222.3l-1.1 4"/>
<path d="M193.7 221.6a5.6 5.6 0 0 0-1.7 6.1M196.2 223.3l-.1-.6-.4-.4a1.9 1.9 0 0 0-1.8 1.5 2.02 2.02 0 0 0 .2 2.5 1.34 1.34 0 0 0 1.5-.9M197.3 222.3l-1 4h3l1-4M198.9 222.3l-1.1 4M199.9 226.3l2.3-4v4M200.7 225h1.5M204.1 221.6a5.4 5.4 0 0 1-1.7 6.1M22.2 246v3.5l2-3.5M26.3 246.5a.96 .96 0 0 0-1.3-.4 .96 .96 0 0 0-.4 1.2l.8 .5a.99 .99 0 0 1-.1 1.5 .99 .99 0 0 1-1.4-.3M27.4 246.7l.8-.7-1 3.5M29.2 249.3l-.2 .2-.1-.2 .2-.1a.87 .87 0 0 1-.4 .9M30.7 246v3.5l2-3.5"/>
<path d="M34.8 246.5a.96 .96 0 0 0-1.3-.4 .96 .96 0 0 0-.4 1.2l.9 .5a1.05 1.05 0 0 1-.1 1.4 1.05 1.05 0 0 1-1.4 .1l-.1-.3M35.6 246.8v-.1a.82 .82 0 0 1 .6-.7 .82 .82 0 0 1 .9 .3 1.56 1.56 0 0 1-.7 1.5l-1.6 1.7h1.7M44.5 246.3v-.4l-.4-.6a1.52 1.52 0 0 0-1.6 1 2.35 2.35 0 0 0-.1 3 1.51 1.51 0 0 0 1.5-.9M45.3 246.7l-.6 1.9v.5l.3 .2h.4l.9-.7M46.9 246.7l-.8 2.6M47.3 249.3l.7-2.6 .4 2 1.6-2-.7 2.6M51.1 246.7l-.5 2.4 .2 .2h.5l.9-.7M52.7 246.7l-.7 2.6M55.2 247.2l-.4-.5a1.63 1.63 0 0 0-1.1 2.6h.4l.8-.6M56 247.4l1-.7 .5 .1v.6l-.5 1.9M56.3 246.7l-.8 2.6M57.5 247.4l.9-.7 .5 .1v.6l-.5 1.9"/>
<path d="M60.1 247.2l.7-.5h.5a1.6 1.6 0 0 1 .2 1.7 1.6 1.6 0 0 1-1.4 .9 1.13 1.13 0 0 1-.3-1.5zM62.8 247.2l.7-.5h.5a1.6 1.6 0 0 1 .2 1.7 1.6 1.6 0 0 1-1.4 .9l-.4-.6M63 246.7l-1.1 3.9M68.5 247.2h1.3a1.2 1.2 0 0 0 .9-1.7l-.3-.2h-1.4l-1 4h1.3a1.37 1.37 0 0 0 .9-1.9l-.4-.2M71.6 245.3h2M72.6 245.3l-1.1 4M74.4 246.1l1-.8-1.1 4M77.3 245.3h1.6l-1.3 1.5h.5l.2 .2a1.78 1.78 0 0 1-1.6 2.3l-.4-.2-.1-.5M80.1 245.5a.87 .87 0 0 0 0 1.3 1.26 1.26 0 0 1 1.1 1.2 1.26 1.26 0 0 1-1.1 1.3h-.6l-.3-.2a1.6 1.6 0 0 1 1.1-2.1 1.22 1.22 0 0 0 1.3-1.5l-.4-.2h-.6zM82.3 247.6h2.6M88.2 245.9l-.1-.4-.6-.2a3.1 3.1 0 0 0-1.6 2.7v.7l.1 .4 .4 .2a1.59 1.59 0 0 0 1.2-2.3l-.4-.2a1.5 1.5 0 0 0-1.3 1.2M89.7 245.5l.5-.2 .6 .2a4 4 0 0 1-.9 3.6l-.5 .2-.7-.2a4.4 4.4 0 0 1 1-3.6z"/>
<path d="M92.6 245.5l.4-.2 .7 .2a4.4 4.4 0 0 1-.9 3.6l-.6 .2-.6-.2a4 4 0 0 1 1-3.6zM98.3 245.3h1.6l-1.3 1.5h.5l.2 .2a1.78 1.78 0 0 1-1.6 2.3l-.4-.2-.1-.5M102.6 245.3h-1.4l-.6 1.7a.97 .97 0 0 1 1.6 .2 1.73 1.73 0 0 1-1.7 2.1l-.3-.2-.2-.5M102.8 249.3l.7-2.6 .5 2 1.5-2-.7 2.6M105.5 249.3l2.3-4v4M106.3 248h1.5M154.4 246.3l.9-.7-1 3.9M23.2 275.9l.6-2.5h1.3l-.7 2.5M23.2 269.9h.8a.73 .73 0 0 0 .6-.6 .73 .73 0 0 0-.3-.8h-.8l-.7 2.5M25.4 274.6l.5-.4h.3a.93 .93 0 0 1 .1 1.1 .93 .93 0 0 1-1 .5l-.1-.3M25.5 274.2l-.6 2.5M26 269.7l-.3-.3a1.03 1.03 0 0 0-.7 1.6h.4l.3-.3"/>
<path d="M26 269.4l-.4 1.6M26.5 269.5l.3-.1 .5 .1-.2 .5-.4 .1M26.9 270.1l.2 .2a.66 .66 0 0 1-.3 .7 .66 .66 0 0 1-.7 0M27.1 274.6l.5-.4h.3a.93 .93 0 0 1 .1 1.1 .93 .93 0 0 1-1 .5 1.03 1.03 0 0 1 .1-1.2zM27.9 269.7l.5-.3h.3a1.03 1.03 0 0 1-.8 1.6l-.3-.3M28 269.4l-.7 2.5M29.3 274.2h.2a.93 .93 0 0 1 .2 1.1 .93 .93 0 0 1-1 .5l-.1-.4 .5-1.8 .3-.2 .4 .1a.84 .84 0 0 1-.7 .8l-.3 .3M30.2 275.8l.2-.1v.1zM30.6 269.7l-.1-.2a.87 .87 0 0 0-1 .2 .87 .87 0 0 0-.1 1l.1 .3a.63 .63 0 0 0 .9-.3M30.7 269.4l-.5 1.6M32.5 268.5l-.7 .3-.3 .3-.4 1.5 .1 .4a.95 .95 0 0 0 1-.4 .95 .95 0 0 0 0-1.1 .53 .53 0 0 0-.9 .2M32.8 270.8v.2z"/>
<path d="M95.6 276.3a1.07 1.07 0 0 1 1.6-.4 3.2 3.2 0 0 1-1.3 3.8h-.6a1.3 1.3 0 0 1-.4-1.5l.2-1zM98 277l.9 2.7M99.6 277l-2.3 2.7M100.2 277.6l.7-.6h.4a1.64 1.64 0 0 1-.7 2.7h-.4l-.5-.6M100.3 277l-1.1 4M104.4 277.6l-.4-.6a1.78 1.78 0 0 0-1.4 2.5l.7 .2 .7-.6M104.6 277l-.7 2.7M105.4 278.4h1.5M105.7 277l-.7 2.7M107.3 277l-.7 2.7M108.1 278.4h1.5M108.5 277l-.8 2.7"/>
<path d="M110 277l-.7 2.7M111 277.6l.7-.6h.4a1.6 1.6 0 0 1 .3 1.7 1.6 1.6 0 0 1-1.4 1 1.1 1.1 0 0 1-.3-1.5zM113.4 278.2h1.7a.71 .71 0 0 0 0-1 .71 .71 0 0 0-1 0 1.66 1.66 0 0 0-.4 2.5h.5l.7-.6M119 277l.2 2.7 1.5-2.7M119.2 279.7a2.06 2.06 0 0 1-1.4 1.3M122.9 277.6l-.5-.6a1.71 1.71 0 0 0-1.3 2.5l.2 .2h.4l.7-.6M123.7 277.8l.9-.8h.3l.2 .2v.6l-.5 1.9M123.9 277l-.8 2.7M125.1 277.8l.9-.8 .5 .2v.6l-.5 1.9M127.7 277.6l.7-.6h.5a1.64 1.64 0 0 1-.8 2.7h-.4l-.4-.6M127.8 277l-1 4M130.4 277.6l.7-.6h.5a1.64 1.64 0 0 1-.7 2.7h-.5a1.1 1.1 0 0 1-.3-1.5z"/>
<path d="M133.3 277l-.5 2.5 .6 .2 1-.8M133.8 276.3l.1 .2a.67 .67 0 0 0 1-.2M134.9 277l-.7 2.7M137.4 277.6l-.4-.6a1.63 1.63 0 0 0-1.2 2.7h.5l.7-.6M138.2 277.8l.9-.8h.3l.3 .2v.6l-.6 1.9M138.4 277l-.7 2.7M139.7 277.8l.9-.8h.3l.2 .2v.6l-.5 1.9M143 277h.4a1.64 1.64 0 0 1-.7 2.7h-.4l-.2-.2-.2-.6 .8-2.8 .5-.4h.4l.1 .2a1.24 1.24 0 0 1-1 1.3l-.4 .4M145 277.6l.7-.6h.4a1.6 1.6 0 0 1 .3 1.7 1.6 1.6 0 0 1-1.4 1 1.1 1.1 0 0 1-.3-1.5zM177.1 274.1l.4-.4-.5 2M195.8 274.1l.4-.5 .5 .2-.1 .3-.3 .5-1 1h1M106.1 287.4l.5-2h1l-.5 2"/>
<path d="M107.8 286.7h.9l-.1-.5a.73 .73 0 0 0-.8 .4 .73 .73 0 0 0 .1 .8l.6-.2M109.2 286.4l.6-.3a.75 .75 0 0 1 .1 .9 .75 .75 0 0 1-.8 .3l-.1-.1M109.3 286.1l-.5 2M110.4 286.7h.9v-.5a.74 .74 0 0 0-.8 .3 .74 .74 0 0 0 .1 .9l.6-.2M111.9 286.1l-.1 .9 .4-.1 .3-.3M112.6 286.1l-.3 1.3M113 286.7h.9v-.4a.66 .66 0 0 0-.8 .1 .66 .66 0 0 0-.2 .8l.1 .1a.5 .5 0 0 0 .7-.1M114.3 286.8h.8M114.5 286.1l-.3 1.3M115.3 286.1l-.4 1.3M115.7 286.7l.5-.2a.5 .5 0 0 1 .1 .7 .5 .5 0 0 1-.7 .1M115.9 286.1l-.4 1.3"/>
<path d="M118.4 286.4l.2-.2 .4-.1a.73 .73 0 0 1 .1 .9 .73 .73 0 0 1-.8 .3l-.1-.1M118.8 286.8h.4M119.5 287.4l.3-.1 .3-1.2h.5l-.4 1.3M120.9 286.7h.9v-.5a.74 .74 0 0 0-.8 .3 .74 .74 0 0 0 .1 .9l.6-.2M122.1 287.4l.3-1.3 .3 1.1 .7-1.1-.3 1.3M123.8 286.7h.8v-.5a.73 .73 0 0 0-.8 .4 .73 .73 0 0 0 .2 .8l.5-.2M125.1 286.8h.8M125.3 286.1l-.4 1.3M126.1 286.1l-.4 1.3M126.6 286.5l.4-.4 .3 .1-.3 1.2M126.7 286.1l-.4 1.3M127.3 286.5l.4-.4 .3 .1-.3 1.2"/>
<path d="M128.8 286.2l.4-.1a.73 .73 0 0 1 .1 .9 .73 .73 0 0 1-.8 .3l-.1-.6zM130.3 286.1h.2a.73 .73 0 0 1 .1 .9 .73 .73 0 0 1-.8 .3v-.3l.3-1.3 .5-.3 .1 .3-.8 .7"/>
</g>
<text font-size="10.9" x="96.6" y="263.4">ГУИР.468231.001 ПЭ3</text>
<g font-size="7.9">
<text x="68.8" y="15.9">Наименование</text>
<text x="147.8" y="15.9">Кол.</text>
<text x="160.9" y="15.9">Примечание</text>
<text x="161.2" y="91.7">NXP Semicond</text>
<text x="40.6" y="227.9">MOC3020M 60мА 400В</text>
</g>
<g font-size="7.5">
<text x="24.7" y="155.2">HA1</text>
<text x="98.8" y="154.9">ТУ 12МО.081.105</text>
<text x="26.1" y="179.2">Q1</text>
<text x="85.4" y="179.6">ТУ ЖК3.365.200</text>
<text x="25.8" y="187.7">Q2</text>
<text x="84.7" y="187.7">ТУ ФЫ0.336.201</text>
<text x="43" y="203.6">Тактовая кнопка KLS7-TS6601 12 В</text>
<text x="40.9" y="235.3">CPC1035N 2мА 1B</text>
<text x="159.8" y="251.5">WeEn semicond</text>
</g>
<g font-size="7.1">
<text x="19.4" y="67">С13-С16</text>
<text x="25" y="75.1">С17</text>
<text x="22.2" y="91">D1-D3</text>
<text x="24.7" y="107.2">DD1</text>
<text x="19.8" y="131.9">HL1-HL8</text>
<text x="24.7" y="139.7">HL9</text>
<text x="39.9" y="140.1">L-914GT</text>
<text x="42.3" y="179.2">КТ315Б 100мА 20В</text>
<text x="42.3" y="187.3">КТ361Б 50мА 20В</text>
<text x="25" y="203.2">SB1</text>
<text x="25.8" y="234.6">U3</text>
<text x="156.6" y="272.7">Лит.</text>
<text x="171.1" y="272.7">Лист</text>
<text x="186.3" y="272.7">Листов</text>
</g>
<g font-size="6.6">
<text x="22.6" y="43">С1-С8</text>
<text x="40.2" y="131.6">L-914ET</text>
</g>
<text font-size="6.2" x="166.8" y="285.3">гр.610202</text>
<g font-size="4.4">
<text x="29.3" y="3.6">ВЫПОЛНЕНО В СТУДЕНЧЕСКОЙ ВЕРСИИ ПРОГРАММЫ AUTODESK</text>
<text x="206.5" y="73" transform="rotate(90 206.5 73)">ВЫПОЛНЕНО В СТУДЕНЧЕСКОЙ ВЕРСИИ ПРОГРАММЫ AUTODESK</text>
<text x="3.5" y="224.2" transform="rotate(-90 3.5 224.2)">ВЫПОЛНЕНО В СТУДЕНЧЕСКОЙ ВЕРСИИ ПРОГРАММЫ AUTODESK</text>
<text x="180.6" y="293.6" transform="rotate(-180 180.6 293.6)">ВЫПОЛНЕНО В СТУДЕНЧЕСКОЙ ВЕРСИИ ПРОГРАММЫ AUTODESK</text>
</g>
<g font-size="3.9">
<text x="37.8" y="270.9">Шестаков</text>
<text x="37.9" y="275.6">Дик</text>
</g>
</svg>
